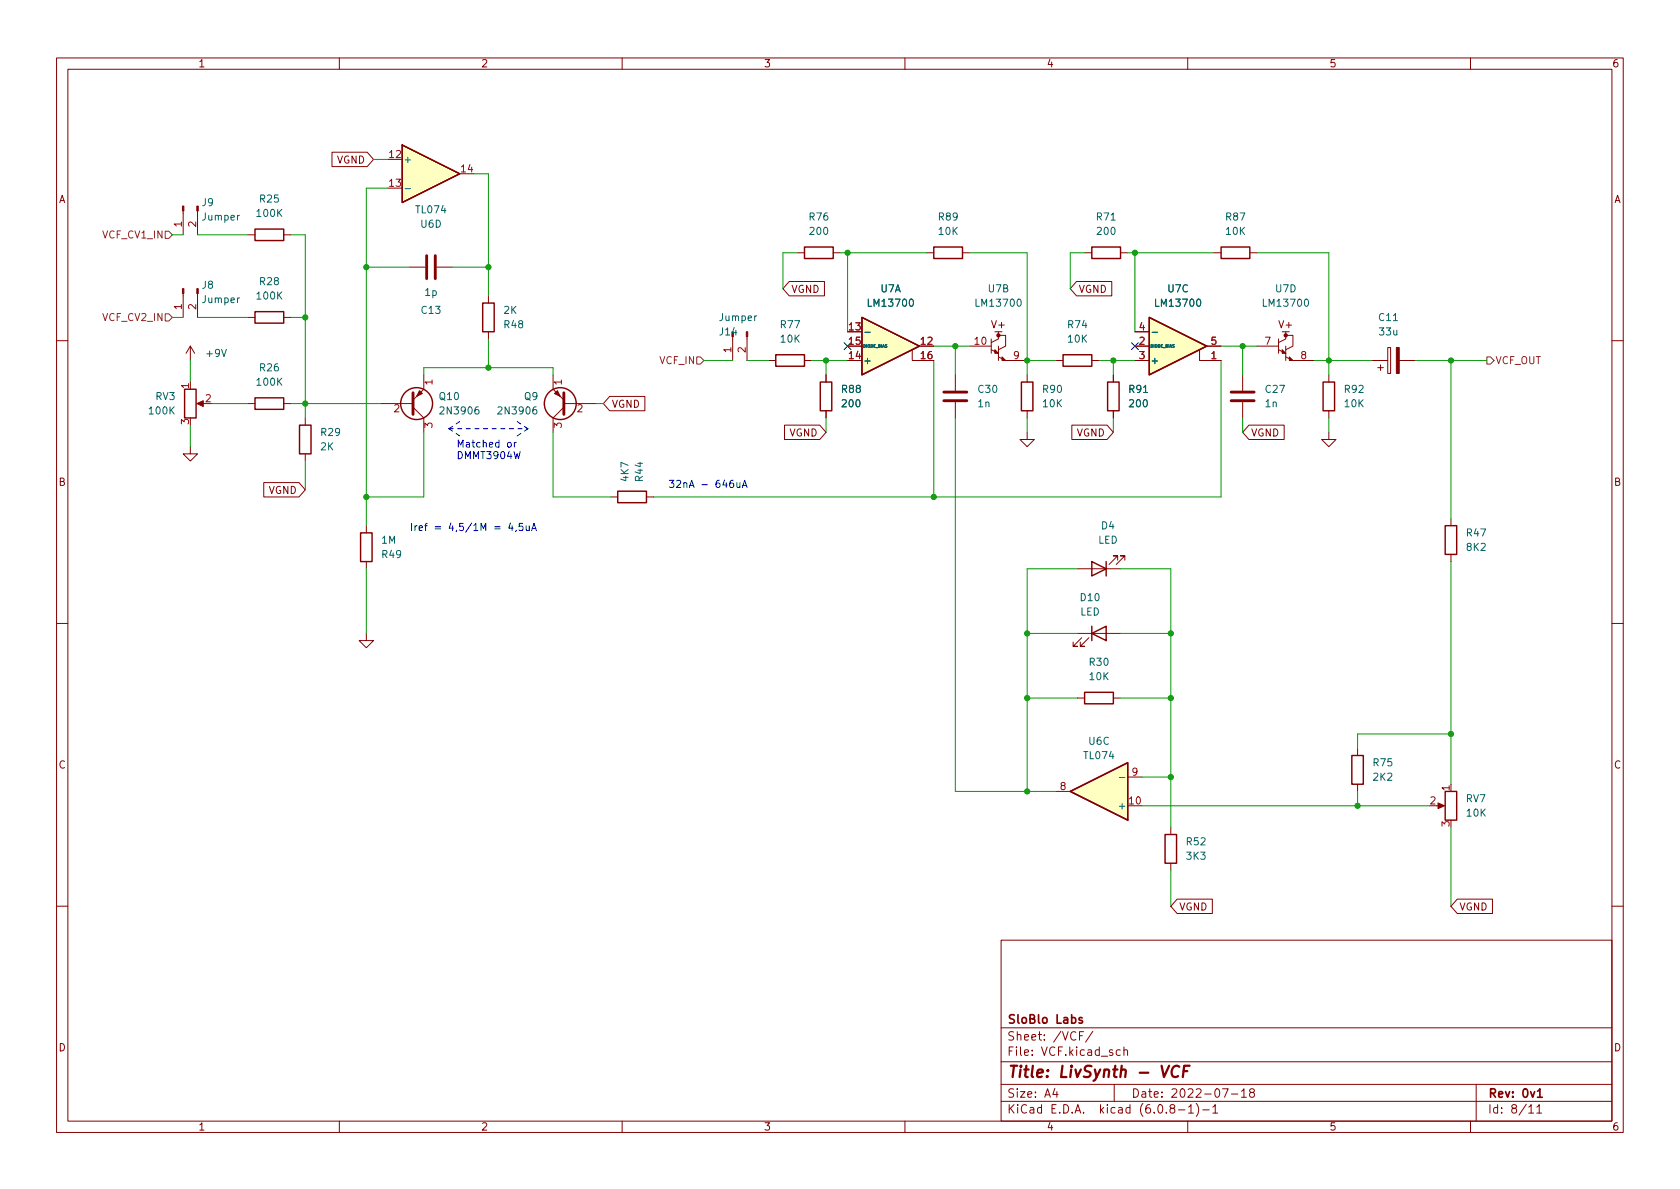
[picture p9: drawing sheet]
<svg xmlns="http://www.w3.org/2000/svg" width="297mm" height="210mm" viewBox="0 0 297 210" stroke-linecap="round" stroke-linejoin="round" font-family="sans-serif">
<g fill="none" stroke="#840000" stroke-width=".18">
<path d="M10 10.2h277v190.1h-277zM12 12.2h273v186.1h-273zM60 10.2v2M110 10.2v2M160 10.2v2M210 10.2v2M260 10.2v2M32.4 37.3v4.2M34.9 37.3v4.2M58.7 26.9h6.2l1.1 1.3-1.1 1.3h-6.2zM32.4 51.9v4.2M34.9 51.9v4.2"/>
<path d="M43.8 56.1h1.3M43.8 41.5h1.3M50.2 56.1h1.2M50.2 41.5h1.2M72.4 47.2h2.8M77.2 47.2h2.8M86.4 52.3v1.3M86.4 58.7v1.2M129.5 59.9v3.8M132.1 59.5v4.2M139.5 49.8h6.3v2.5h-6.3l-1.1-1.3zM141 44.7h1.2"/>
<path d="M147.3 44.7h1.3M163.8 44.7h1.3M170.2 44.7h1.2M175.3 59.9v2.6M175.9 58.7h1.3M176.5 58.7v1.2l-1.2 .7M176.5 59.3h1.3v1.9l-1.3 .6M190.3 49.8h6.3v2.5h-6.3l-1.1-1.3zM191.8 44.7h1.2M198.1 44.7h1.3M200.7 58.7h2.5M214.6 44.7h1.3"/>
<path d="M221 44.7h1.2M226.1 59.9v2.6M226.7 58.7h1.3M227.3 58.7v1.2l-1.2 .7M227.3 59.3h1.3v1.9l-1.3 .6M10 60.2h2M33.7 79v1.3h1.2l-1.2 1.2-1.3-1.2h1.3M33.7 61.2l.7 1.3M33.7 61.2v2.5M33.7 61.2l-.8 1.3M35.2 71.4h1M43.8 71.4h1.3"/>
<path d="M50.2 71.4h1.2M54 73.9v1.3M67.3 71.4h5.7M73 72l1.9 1.9v2.5M74.9 66.3v2.5l-1.9 1.9M97.8 66.3v2.5l1.9 1.9M99.7 71.4h5.7M99.7 72l-1.9 1.9v2.5M107.8 70.1h6.2v2.5h-6.2l-1.1-1.2zM135.9 63.7h1.3M138.7 75.2h6.2l1.1 1.2-1.1 1.3h-6.2zM142.2 63.7h1.3"/>
<path d="M146 66.3v1.3M146 72.6v1.3M161.3 61.8v1.9h1.3M168.9 66.3v2.8M168.9 71.1v2.8M171.4 61.2h3.9M175.3 61.8l1.2 .7M176.5 63.1l1.3 .6h3.8M176.5 61.2v2.5M181.6 76.4v1.3h1.3l-1.3 1.3-1.3-1.3h1.3M181.6 66.3v1.3M181.6 72.6v1.3"/>
<path d="M186.7 63.7h1.3M189.5 75.2h6.2l1.1 1.2-1.1 1.3h-6.2zM193 63.7h1.3M196.8 66.3v1.3M196.8 72.6v1.3M200.7 61.2h2.5M200.7 63.7h2.5M212.1 61.8v1.9h3.8M213.4 61.2h2.5M219.7 66.3v2.8M219.7 71.1v2.8M220.8 75.2h6.3v2.5h-6.3l-1.1-1.3z"/>
<path d="M222.2 61.2h3.9M226.1 61.8l1.2 .7M227.3 63.1l1.3 .6h3.8M227.3 61.2v2.5M234.9 76.4v1.3h1.3l-1.3 1.3-1.2-1.3h1.2M234.9 66.3v1.3M234.9 72.6v1.3M242.6 63.7h2.8M243.6 65h1M244.1 64.5v1M245.4 61.5h.5v4.5h-.5zM247.4 63.7h2.8"/>
<path d="M285 60.2h2M46.6 85.3h6.3l1.1 1.3-1.1 1.3h-6.3zM54 80.3v1.2M64.8 93v1.2M64.8 99.3v1.3M107.9 87.9h1.3M114.3 87.9h1.3M197.6 99.1v-.8h-.8h.8l-1.5 1.5M198.9 99.1v-.8h-.8h.8l-1.5 1.5M256.5 91.7v1.3M256.5 98v1.3M10 110.2h2"/>
<path d="M64.8 112v1.3h1.2l-1.2 1.2-1.3-1.2h1.3M190.5 112h7.6M190.5 100.6h7.6M191.3 112.8l-1.6 1.5h.8h-.8v-.8M192.5 112.8l-1.5 1.5h.8h-.8v-.8M285 110.2h2M186.7 139.9h2.5M190.5 123.4h1.3M196.8 123.4h1.3M199.4 137.4h2.5M240 132.3v1.3M240 138.7v1.2"/>
<path d="M207 146.3v1.3M207 152.6v1.3M208.1 159h6.3v2.5h-6.3l-1.1-1.2zM254 142.5h1M257.7 159h6.2v2.5h-6.2l-1.2-1.2zM10 160.2h2M177 166.3h108v32h-108zM285 160.2h2M60 198.3v2M110 198.3v2M160 198.3v2M177 194.8h108"/>
<path d="M177 191.8h108M177 187.8h108M177 181.8h108M186.5 192.5l-.4 1h1M186.9 193v1M190.9 183.1h.5M191.6 182.4h-.7v1.5M193.2 182.4l-1.3 1.9M197 191.8v3M198.1 185.7l-.5-.1-.2 .3v.4l.1 .3h.6M198.7 185.8l.2-.2 .4 .1 .1 .9M198.7 185.1v1.5"/>
<path d="M207.1 196l-.2-.3v-.2l.2-.2 .5 .1 .1 .2-.1 .2-.6 .2-.1 .3v.4l.2 .1h.5l.1-.3-.1-.4-.2-.1M208.4 196.3h1.1M210 198.3v2M210.1 195.8l.5-.5v1.5M210.1 196.8h.9M211.5 195.1a1.72 1.72 0 0 1 0 2.3M212.6 196.3h1.2M214.4 195.8l.5-.5v1.5M214.4 196.8h.9M216.1 192.5h1l-.6 1.5M217.7 193.5h1.2M219.5 193l.4-.5v1.5"/>
<path d="M219.5 194h.9M221.2 193.2l-.3-.3 .1-.2 .2-.2 .4 .1 .2 .2-.1 .2-.6 .2-.2 .3 .1 .4 .2 .1h.4l.2-.3-.1-.4-.2-.1M260 198.3v2M261 191.8v6.5M270.3 195.8l.4-.5v1.5M270.3 196.8h.9M271.7 195.8l.5-.5v1.5M271.7 196.8h.9"/>
</g>
<path d="M191.3 180l-.3-.1-.2 .2v.3l.5 .1v.4h-.5M271.8 193l.5-.5v1.5M271.8 194h.9" fill="none" stroke="#840000" stroke-width=".3"/>
<path d="M205.4 188.5l.4 2 .9-2M208.5 188.7a.88 .88 0 0 0-1-.1 .88 .88 0 0 0-.4 1 .69 .69 0 0 0 .4 .8 .69 .69 0 0 0 .8-.1M209.3 189.4h.6M210.3 188.5h-.9l-.3 2" fill="none" stroke="#840000" stroke-width=".4"/>
<g fill="#ffffc2" stroke="#ffffc2" stroke-width=".18">
<path d="M189.2 139.9l10.2-5v10.1z"/>
<path d="M71.1 25.6l10.2 5.1-10.2 5.1z"/>
<path d="M203.2 56.1l10.2 5.1-10.2 5.1z"/>
<path d="M152.4 56.1l10.2 5.1-10.2 5.1z"/>
</g>
<g fill="none" stroke="#840000" stroke-width=".25">
<path d="M71.1 25.6l10.2 5.1-10.2 5.1zM45.1 55.1h5.1v2h-5.1zM45.1 40.5h5.1v2h-5.1zM85.3 53.6h2.1v5.1h-2.1zM142.2 43.7h5.1v2h-5.1zM152.4 56.1l10.2 5.1-10.2 5.1zM165.1 43.7h5.1v2h-5.1zM193 43.7h5.1v2h-5.1zM203.2 56.1l10.2 5.1-10.2 5.1zM215.9 43.7h5.1v2h-5.1zM32.6 68.8h2.1v5.1h-2.1zM45.1 70.4h5.1v2h-5.1z"/>
<path d="M53 75.2h2v5.1h-2zM137.2 62.7h5v2.1h-5zM145 67.6h2.1v5h-2.1zM180.6 67.6h2v5h-2zM188 62.7h5v2.1h-5zM195.8 67.6h2.1v5h-2.1zM233.9 67.6h2.1v5h-2.1zM63.8 94.2h2v5.1h-2zM109.2 86.9h5.1v2h-5.1zM193 99.3l2.6 1.3-2.6 1.2zM195.6 99.3v2.5M255.5 93h2.1v5h-2.1z"/>
<path d="M193 112l2.6-1.3v2.6zM193 110.7v2.6M189.2 139.9l10.2-5v10.1zM191.8 122.4h5v2.1h-5zM239 133.6h2v5.1h-2zM255.5 139.9h2.1v5.1h-2.1zM206 147.6h2v5h-2z"/>
<circle cx="73.7" cy="71.4" r="2.82"/>
<circle cx="99.1" cy="71.4" r="2.82"/>
</g>
<path d="M71.6 33.4h1M152.9 58.8h1M203.7 58.8h1M197.9 137.5h1" fill="none" stroke="#006464" stroke-width=".18"/>
<g fill="#840000" stroke="#840000" stroke-width=".18">
<path d="M34.8 36.4h.3v.9h-.3z"/>
<path d="M32.3 36.4h.2v.9h-.2z"/>
<path d="M34.8 71.4l1.1-.5v1z"/>
<path d="M254.3 142l1.1 .5-1.1 .5z"/>
<path d="M175.9 61.8l.6 .7h-.6z"/>
<path d="M177.2 63.1l.6 .6h-.6z"/>
<path d="M74.2 69.1l.5 .5-1 .5z"/>
<path d="M246.9 61.5h.5v4.5h-.5z"/>
<path d="M34.8 51h.3v.9h-.3z"/>
<path d="M32.3 51h.2v.9h-.2z"/>
<path d="M132 58.7h.2v.8h-.2z"/>
<path d="M226.7 61.8l.6 .7h-.6z"/>
<path d="M228 63.1l.6 .6h-.6z"/>
<path d="M98 69.6l.6-.5 .5 1z"/>
</g>
<path d="M75.4 45.2v4.1M77 45.2v4.1M73 69.5v3.8M99.7 69.5v3.8M166.9 70.9h4M166.9 69.3h4M217.7 70.9h4M217.7 69.3h4" fill="none" stroke="#840000" stroke-width=".51"/>
<g fill="#840000" stroke="#840000" stroke-width=".25">
<circle cx="176.5" cy="59.3" r=".25"/>
<circle cx="227.3" cy="59.3" r=".25"/>
</g>
<path d="M29.2 55.5h.6l.7 .6-.7 .7h-.6zM29.2 40.9h.6l.7 .6-.7 .7h-.6zM123.2 63.1h.6l.7 .6-.7 .7h-.6zM262.9 63.1h.6l.7 .6-.7 .7h-.6z" fill="none" stroke="#725600" stroke-width=".18"/>
<g fill="none" stroke="#0000c2" stroke-width=".18">
<path d="M89.9 78.3l.3-.1 .2 .3v.3l-.2 .3-.3-.1-.2-.2zM90.9 78.2v.9M91.3 78.2l-.4 .3M90.2 92.5l-.3 .9h.8M90.5 93v.8M91.3 93.8l-.1 .2M92.4 92.5h-.6v.7l.1-.2 .5 .1 .1 .2-.1 .4-.2 .1-.4-.1M93 93l.1 .8h.3l.2-.1M93.6 93v.8M94 93.8l.4-1.3 .4 1.3M94.1 93.5h.6M129.6 84.9l-.3 .1a.86 .86 0 0 0 0 1.2l.4-.1v-.4l-.2-.3h-.2l-.3 .3"/>
<path d="M130.3 85.4v.7l.3 .1 .2-.1M130.8 85.4v.8M131.2 86.2l.5-1.3 .4 1.3M131.4 85.8h.6"/>
</g>
<path d="M79.4 75.8h13.9M79.4 75.8l1.9 1.3M81.3 74.5l-1.9 1.3M91.4 74.5l1.9 1.3M91.4 77.1l1.9-1.3" fill="none" stroke="#0000c2" stroke-width=".18" stroke-dasharray=".8 .8"/>
<g fill="none" stroke="#009600" stroke-width=".18">
<path d="M66 28.2h2.6M68.6 33.3h-3.8v59.7M83.8 30.7h2.6v21.6M30.5 41.5h1.9M30.5 56.1h1.9M34.9 41.5h8.9M34.9 56.1h8.9M51.4 41.5h2.6v32.4M51.4 56.1h2.6M64.8 47.2h7.6M80 47.2h6.4M86.4 59.9v5.1"/>
<path d="M141 44.7h-2.6v6.3M148.6 44.7h15.2M149.9 44.7v14M171.4 44.7h10.2v21.6M191.8 44.7h-2.6v6.3M199.4 44.7h15.2M200.7 44.7v14M222.2 44.7h12.7v21.6M33.7 63.7v3.9M33.7 75.2v3.8M37.5 71.4h6.3M51.4 71.4h15.9"/>
<path d="M74.9 76.4v11.5h-10.1M74.9 66.3v-1.3h22.9v1.3M97.8 76.4v11.5h10.1M105.4 71.4h1.3M124.5 63.7h5M132.1 63.7h3.8M143.5 63.7h6.4M146 63.7v2.6M146 73.9v2.5M165.1 61.2h6.3M165.1 63.7v24.2M168.9 73.9v66h17.8"/>
<path d="M168.9 61.2v5.1M181.6 63.7h5.1M181.6 73.9v2.5M194.3 63.7h6.4M196.8 63.7v2.6M196.8 73.9v2.5M215.9 63.7v24.2h-100.3M215.9 61.2h6.3M219.7 61.2v5.1M219.7 73.9v2.5M232.4 63.7h10.2M234.9 73.9v2.5"/>
<path d="M250.2 63.7h12.7M256.5 63.7v28M54 81.5v5.1M256.5 99.3v39.4M64.8 100.6v11.4M181.6 112h8.9M190.5 100.6h-8.9v39.3M198.1 112h8.9M198.1 100.6h8.9v45.7M181.6 123.4h8.9M198.1 123.4h8.9M201.9 137.4h5.1"/>
<path d="M240 139.9v2.6M256.5 129.8h-16.5v2.5M201.9 142.5h50.8M207 153.9v6.4M256.5 146.3v14"/>
</g>
<path d="M149.3 60.6l1.2 1.2M150.5 60.6l-1.2 1.2M200.1 60.6l1.2 1.2M201.3 60.6l-1.2 1.2" fill="none" stroke="#000084" stroke-width=".18"/>
<g fill="#009600" stroke="#009600" stroke-width=".18">
<circle cx="149.9" cy="44.7" r=".46"/>
<circle cx="168.9" cy="61.2" r=".46"/>
<circle cx="219.7" cy="61.2" r=".46"/>
<circle cx="200.7" cy="44.7" r=".46"/>
<circle cx="196.8" cy="63.7" r=".46"/>
<circle cx="181.6" cy="63.7" r=".46"/>
<circle cx="165.1" cy="87.9" r=".46"/>
<circle cx="86.4" cy="65" r=".46"/>
<circle cx="146" cy="63.7" r=".46"/>
<circle cx="181.6" cy="139.9" r=".46"/>
<circle cx="256.5" cy="129.8" r=".46"/>
<circle cx="256.5" cy="63.7" r=".46"/>
<circle cx="234.9" cy="63.7" r=".46"/>
<circle cx="181.6" cy="112" r=".46"/>
<circle cx="181.6" cy="123.4" r=".46"/>
<circle cx="86.4" cy="47.2" r=".46"/>
<circle cx="64.8" cy="87.9" r=".46"/>
<circle cx="54" cy="71.4" r=".46"/>
<circle cx="207" cy="137.4" r=".46"/>
<circle cx="207" cy="112" r=".46"/>
<circle cx="207" cy="123.4" r=".46"/>
<circle cx="240" cy="142.5" r=".46"/>
<circle cx="64.8" cy="47.2" r=".46"/>
<circle cx="54" cy="56.1" r=".46"/>
</g>
<text font-size="2.8" fill="#840000" x="178" y="190.6">Title: LivSynth - VCF</text>
<g font-size="2.1" fill="#840000">
<text x="178" y="184">Sheet: /VCF/</text>
<text x="178" y="181">SloBlo Labs</text>
<text x="178" y="186.7">File: VCF.kicad_sch</text>
<text x="178" y="196.9">KiCad E.D.A. kicad (6.0.8-1)-1</text>
<text x="178" y="194.1">Size: A4</text>
<text x="200" y="194.1">Date: 2022-07-18</text>
<text x="263" y="194.1">Rev: 0v1</text>
<text x="263" y="196.9">Id: 8/11</text>
</g>
<g font-size="1.8" fill="#840000">
<text x="35" y="11.9">1</text>
<text x="85" y="11.9">2</text>
<text x="135" y="11.9">3</text>
<text x="185" y="11.9">4</text>
<text x="235" y="11.9">5</text>
<text x="285" y="11.9">6</text>
<text x="59.5" y="28.9">VGND</text>
<text x="10.3" y="35.9">A</text>
<text x="285.3" y="35.9">A</text>
<text x="139.9" y="51.8">VGND</text>
<text x="190.7" y="51.8">VGND</text>
<text x="175.4" y="58">V+</text>
<text x="226.2" y="58">V+</text>
<text x="108.1" y="72.1">VGND</text>
<text x="139.5" y="77.2">VGND</text>
<text x="190.3" y="77.2">VGND</text>
<text x="221.1" y="77.2">VGND</text>
<text x="10.3" y="85.9">B</text>
<text x="47.4" y="87.3">VGND</text>
<text x="285.3" y="85.9">B</text>
<text x="10.3" y="135.9">C</text>
<text x="285.3" y="135.9">C</text>
<text x="208.4" y="161">VGND</text>
<text x="258" y="161">VGND</text>
<text x="10.3" y="185.9">D</text>
<text x="285.3" y="185.9">D</text>
<text x="35" y="199.9">1</text>
<text x="85" y="199.9">2</text>
<text x="135" y="199.9">3</text>
<text x="185" y="199.9">4</text>
<text x="235" y="199.9">5</text>
<text x="285" y="199.9">6</text>
</g>
<g font-size="1.8" fill="#a90000">
<text x="68.9" y="27.9">12</text>
<text x="68.9" y="33">13</text>
<text x="81.6" y="30.5">14</text>
<text x="32.1" y="40.1" transform="rotate(-90 32.1 40.1)">1</text>
<text x="34.7" y="40.1" transform="rotate(-90 34.7 40.1)">2</text>
<text x="32.1" y="54.7" transform="rotate(-90 32.1 54.7)">1</text>
<text x="34.7" y="54.7" transform="rotate(-90 34.7 54.7)">2</text>
<text x="150.1" y="58.4">13</text>
<text x="201.4" y="58.4">4</text>
<text x="129.3" y="62.3" transform="rotate(-90 129.3 62.3)">1</text>
<text x="131.8" y="62.3" transform="rotate(-90 131.8 62.3)">2</text>
<text x="150.1" y="63.5">14</text>
<text x="150.1" y="61">15</text>
<text x="162.8" y="61">12</text>
<text x="162.8" y="63.5">16</text>
<text x="172.4" y="61">10</text>
<text x="179.2" y="63.5">9</text>
<text x="201.4" y="61">2</text>
<text x="201.4" y="63.5">3</text>
<text x="214.1" y="63.5">1</text>
<text x="214.1" y="61">5</text>
<text x="223.7" y="61">7</text>
<text x="230" y="63.5">8</text>
<text x="33.4" y="68.7" transform="rotate(-90 33.4 68.7)">1</text>
<text x="36.3" y="71.1">2</text>
<text x="76.5" y="68.1" transform="rotate(-90 76.5 68.1)">1</text>
<text x="99.3" y="68.1" transform="rotate(-90 99.3 68.1)">1</text>
<text x="33.4" y="75" transform="rotate(-90 33.4 75)">3</text>
<text x="69.7" y="72.9">2</text>
<text x="76.5" y="75.7" transform="rotate(-90 76.5 75.7)">3</text>
<text x="99.3" y="75.7" transform="rotate(-90 99.3 75.7)">3</text>
<text x="102.1" y="72.9">2</text>
<text x="200.2" y="137.2">9</text>
<text x="187.5" y="139.7">8</text>
<text x="199.7" y="142.2">10</text>
<text x="252.9" y="142.2">2</text>
<text x="256.3" y="139.8" transform="rotate(-90 256.3 139.8)">1</text>
<text x="256.3" y="146.2" transform="rotate(-90 256.3 146.2)">3</text>
</g>
<g font-size="1.8" fill="#006464">
<text x="71.2" y="28.8">+</text>
<text x="46" y="35.8">R25</text>
<text x="35.7" y="36.4">J9</text>
<text x="35.9" y="39">Jumper</text>
<text x="45.5" y="38.3">100K</text>
<text x="73.6" y="37.7">TL074</text>
<text x="74.4" y="40.3">U6D</text>
<text x="143.2" y="39">R76</text>
<text x="143.3" y="41.5">200</text>
<text x="166" y="39">R89</text>
<text x="166" y="41.5">10K</text>
<text x="194" y="39">R71</text>
<text x="194.1" y="41.5">200</text>
<text x="216.8" y="39">R87</text>
<text x="216.8" y="41.5">10K</text>
<text x="35.7" y="51">J8</text>
<text x="35.9" y="53.6">Jumper</text>
<text x="45.5" y="53">100K</text>
<text x="46" y="50.4">R28</text>
<text x="75.2" y="52.3">1p</text>
<text x="155.7" y="51.7">U7A</text>
<text x="174.8" y="51.7">U7B</text>
<text x="206.5" y="51.7">U7C</text>
<text x="225.6" y="51.7">U7D</text>
<text x="74.6" y="55.5">C13</text>
<text x="89.1" y="55.5">2K</text>
<text x="89.2" y="58">R48</text>
<text x="127.3" y="59.3">J14</text>
<text x="127.3" y="56.8">Jumper</text>
<text x="138.1" y="58">R77</text>
<text x="153.7" y="54.2">LM13700</text>
<text x="172.8" y="54.2">LM13700</text>
<text x="188.9" y="58">R74</text>
<text x="204.5" y="54.2">LM13700</text>
<text x="223.6" y="54.2">LM13700</text>
<text x="243.9" y="56.8">C11</text>
<text x="244" y="59.3">33u</text>
<text x="36.6" y="63.1">+9V</text>
<text x="46" y="65.7">R26</text>
<text x="138.1" y="60.6">10K</text>
<text x="152.5" y="64.4">+</text>
<text x="188.9" y="60.6">10K</text>
<text x="203.3" y="64.4">+</text>
<text x="27.5" y="70.7">RV3</text>
<text x="45.5" y="68.2">100K</text>
<text x="77.8" y="70.7">Q10</text>
<text x="92.7" y="70.7">Q9</text>
<text x="148.9" y="69.5">R88</text>
<text x="173" y="69.5">C30</text>
<text x="184.5" y="69.5">R90</text>
<text x="199.7" y="69.5">R91</text>
<text x="223.8" y="69.5">C27</text>
<text x="237.8" y="69.5">R92</text>
<text x="26.5" y="73.3">100K</text>
<text x="56.8" y="77.1">R29</text>
<text x="78.1" y="73.3">2N3906</text>
<text x="88.4" y="73.3">2N3906</text>
<text x="149" y="72">200</text>
<text x="172.9" y="72">1n</text>
<text x="184.5" y="72">10K</text>
<text x="199.8" y="72">200</text>
<text x="223.7" y="72">1n</text>
<text x="237.8" y="72">10K</text>
<text x="56.7" y="79.6">2K</text>
<text x="111.1" y="85" transform="rotate(-90 111.1 85)">4K7</text>
<text x="113.7" y="85" transform="rotate(-90 113.7 85)">R44</text>
<text x="194.8" y="93.6">D4</text>
<text x="259.4" y="94.9">R47</text>
<text x="67.5" y="96.1">1M</text>
<text x="67.6" y="98.7">R49</text>
<text x="194.1" y="96.1">LED</text>
<text x="259.4" y="97.4">8K2</text>
<text x="191.1" y="106.3">D10</text>
<text x="191" y="108.8">LED</text>
<text x="192.7" y="117.7">R30</text>
<text x="192.7" y="120.3">10K</text>
<text x="192.5" y="131.7">U6C</text>
<text x="191.8" y="134.2">TL074</text>
<text x="242.9" y="135.5">R75</text>
<text x="198.2" y="143.1">+</text>
<text x="242.9" y="138">2K2</text>
<text x="259.2" y="141.9">RV7</text>
<text x="209.9" y="149.5">R52</text>
<text x="259.4" y="144.4">10K</text>
<text x="209.9" y="152">3K3</text>
</g>
<g font-size="1.8" fill="#725600">
<text x="18.3" y="42.2">VCF_CV1_IN</text>
<text x="18.3" y="56.8">VCF_CV2_IN</text>
<text x="116.7" y="64.4">VCF_IN</text>
<text x="264.4" y="64.4">VCF_OUT</text>
</g>
<g font-size="1.8" fill="#0000c2">
<text x="80.6" y="79.1">Matched or</text>
<text x="80.6" y="81.2">DMMT3904W</text>
<text x="118.1" y="86.3">32nA - 646uA</text>
<text x="72.4" y="93.9">Iref = 4,5/1M = 4,5uA</text>
</g>
<g font-size=".7" fill="#006464">
<text x="152.5" y="61.5">DIODE_BIAS</text>
<text x="203.3" y="61.5">DIODE_BIAS</text>
</g>
</svg>
